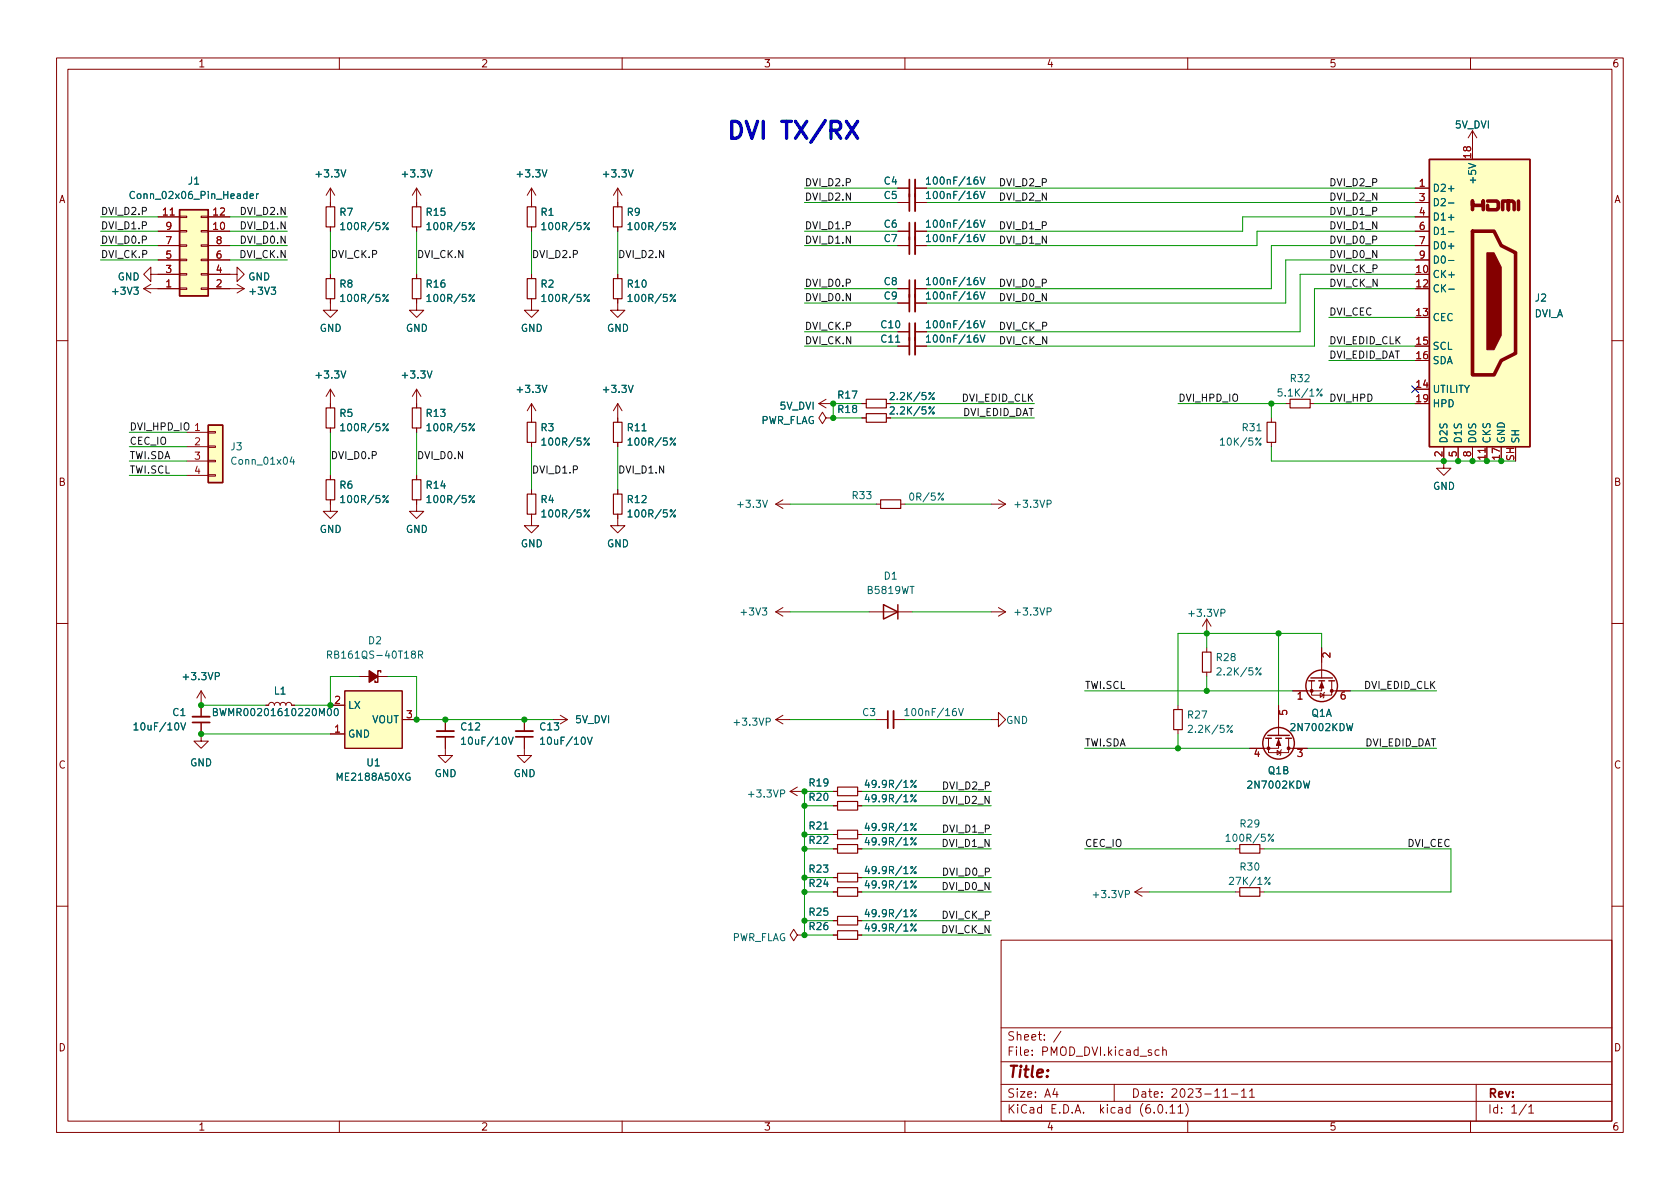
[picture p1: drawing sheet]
<svg xmlns="http://www.w3.org/2000/svg" width="297mm" height="210mm" viewBox="0 0 297 210" stroke-linecap="round" stroke-linejoin="round" font-family="sans-serif">
<g fill="none" stroke="#840000" stroke-width=".18">
<path d="M10 10.2h277v190.1h-277zM12 12.2h273v186.1h-273zM60 10.2v2M110 10.2v2M160 10.2v2M210 10.2v2M260 10.2v2M27.9 38.3h3.8M31.7 38.2h1.3v.3h-1.3zM35.6 38.2h1.2v.3h-1.2zM36.8 38.3h3.8M58.4 33.3v3.3"/>
<path d="M58.4 33.3l-.7 1.2M58.4 33.3l.8 1.2M73.7 33.3v3.3M73.7 33.3l-.8 1.2M73.7 33.3l.7 1.2M94 33.3v3.3M94 33.3l-.8 1.2M94 33.3l.7 1.2M109.2 33.3v3.3M109.2 33.3l-.7 1.2M109.2 33.3l.8 1.2M158.7 35.8h2.1"/>
<path d="M158.7 33.3h2.1M161.8 35.8h2M161.8 33.3h2M250.2 35.8h2.5M250.2 33.3h2.5M250.2 38.3h2.5M260.3 23.1l-.7 1.3M260.3 23.1v5.1M260.3 23.1l.8 1.3M25.4 51h6.3M25.4 51l1.3 .8M26.7 48.5v1.3l-1.3-1.3 1.3-1.3v1.3h5"/>
<path d="M26.7 50.3l-1.3 .7M27.9 40.9h3.8M27.9 43.4h3.8M27.9 46h3.8M31.7 40.8h1.3v.2h-1.3zM31.7 43.3h1.3v.3h-1.3zM31.7 45.8h1.3v.3h-1.3zM31.7 48.4h1.3v.2h-1.3zM31.7 50.9h1.3v.3h-1.3zM35.6 40.8h1.2v.2h-1.2zM35.6 43.3h1.2v.3h-1.2zM35.6 45.8h1.2v.3h-1.2z"/>
<path d="M35.6 48.4h1.2v.2h-1.2zM35.6 50.9h1.2v.3h-1.2zM36.8 48.5h5.1v1.3l1.3-1.3-1.3-1.3v1.3M36.8 40.9h3.8M36.8 43.4h3.8M36.8 51h6.4M36.8 46h3.8M41.9 50.3l1.3 .7M43.2 51l-1.3 .8M58.4 52.8v2.1h1.3l-1.3 1.2-1.3-1.2h1.3M58.4 40.1v.8M58.4 48.5v.8"/>
<path d="M73.7 52.8v2.1h1.2l-1.2 1.2-1.3-1.2h1.3M73.7 40.1v.8M73.7 48.5v.8M94 52.8v2.1h1.2l-1.2 1.2-1.3-1.2h1.3M94 40.1v.8M94 48.5v.8M109.2 52.8v2.1h1.3l-1.3 1.2-1.3-1.2h1.3M109.2 40.1v.8M109.2 48.5v.8M158.7 40.9h2.1M158.7 43.4h2.1M158.7 53.6h2.1"/>
<path d="M158.7 51h2.1M158.7 58.7h2.1M161.8 40.9h2M161.8 43.4h2M161.8 53.6h2M161.8 51h2M161.8 58.7h2M250.2 40.9h2.5M250.2 43.4h2.5M250.2 51h2.5M250.2 48.5h2.5M250.2 56.1h2.5"/>
<path d="M250.2 46h2.5M10 60.2h2M33 76.4h3.8M33 79h3.8M36.8 78.9h1.3v.2h-1.3zM36.8 76.3h1.3v.3h-1.3zM58.4 68.8l-.7 1.3M58.4 68.8v3.3M58.4 75.7v.7M58.4 68.8l.8 1.3M73.7 68.8l-.8 1.3M73.7 68.8v3.3"/>
<path d="M73.7 75.7v.7M73.7 68.8l.7 1.3M94 71.4l-.8 1.2M94 71.4v3.3M94 78.2v.8M94 71.4l.7 1.2M109.2 71.4v3.3M109.2 78.2v.8M109.2 71.4l-.7 1.2M109.2 71.4l.8 1.2M144.8 71.4h2.5M144.8 71.4l1.2 .7"/>
<path d="M146 73.9l-.6-1-.6 1 .6 1 .6-1h1.3M146 70.6l-1.2 .8M147.3 73.9h.1M152.4 71.4h.8M152.4 73.9h.8M158.7 61.2h2.1M161.8 61.2h2M224.8 73.9v.8M224.8 78.2v.8M227.3 71.4h.8M231.6 71.4h.8M250.2 71.4h2.5"/>
<path d="M250.2 61.2h2.5M250.2 68.8h2.5M250.2 63.7h2.5M255.3 79v3.8h1.2l-1.2 1.3-1.3-1.3h1.3M257.8 79v2.5M260.3 79v2.5M262.9 79v2.5M265.4 79v2.5M285 60.2h2M33 81.5h3.8M33 84.1h3.8M36.8 83.9h1.3v.3h-1.3z"/>
<path d="M36.8 81.4h1.3v.3h-1.3zM58.4 88.4v2h1.3l-1.3 1.3-1.3-1.3h1.3M58.4 84.1v.7M73.7 88.4v2h1.2l-1.2 1.3-1.3-1.3h1.3M73.7 84.1v.7M94 90.9v2.1h1.2l-1.2 1.2-1.3-1.2h1.3M94 86.6v.8M109.2 90.9v2.1h1.3l-1.3 1.2-1.3-1.2h1.3M109.2 86.6v.8M137.2 89.1l1.2 .8M137.2 89.1h2.5M138.4 88.4l-1.2 .7"/>
<path d="M154.9 89.1h.8M159.3 89.1h.7M175.3 89.1h2.5M176.5 88.4l1.3 .7M177.8 89.1l-1.3 .8M10 110.2h2M63.5 119.6h5.1M137.2 108.2h2.5M137.2 108.2l1.2 .8M138.4 107.4l-1.2 .8M153.7 108.2h7.6M175.3 108.2h2.5"/>
<path d="M176.5 107.4l1.3 .8M177.8 108.2l-1.3 .8M213.4 109.5l-.8 1.2M213.4 109.5v2.5M213.4 114.5v.8M213.4 118.9v.7M213.4 109.5l.7 1.2M233.7 114.5v5.4M285 110.2h2M35.6 127.8v3.3h1.2l-1.2 1.2-1.3-1.2h1.3M35.6 122.2v4.5M35.6 122.2l-.8 1.2"/>
<path d="M35.6 122.2l.7 1.2M47 124.7h.5l.1-.4 .4-.1 .4 .1 .1 .4 .1-.3 .3-.2 .4 .1 .2 .4 .2-.4 .5-.1 .2 .2 .1 .3 .2-.4 .4-.1 .3 .1 .2 .4h.5M58.4 129.8h2.6M58.4 124.7h2.6M61 122.2h10.1v10.1h-10.1zM71.1 127.2h2.6M78.7 130.3v3.3h1.3l-1.3 1.3-1.2-1.3h1.2M78.7 127.2v2.1M92.7 130.3v3.3h1.3l-1.3 1.3-1.3-1.3h1.3M92.7 127.2v2.1M97.8 127.2h2.5M99.1 126.5l1.2 .7"/>
<path d="M100.3 127.2l-1.2 .8M137.2 127.2h2.5M137.2 127.2l1.2 .8M138.4 126.5l-1.2 .7M139.7 139.9h2.5M139.7 139.9l1.3 .8M141 139.2l-1.3 .7M147.3 139.9h.8M151.6 139.9h.8M154.9 127.2h2.1M158 127.2h2M175.3 127.2h1.2v-1.2l1.3 1.2-1.3 1.3v-1.3"/>
<path d="M208.3 124.7v.8M208.3 129v.8M224.3 130.6v2.5h3.5v-2.5M225.8 132.7l.6 .4-.6 .4zM226.1 130.6v1.7h-5.1M226.1 124.7v5.3M226.6 132.6l-.2 .1v.8l-.1 .1M227.8 132.3h3.3M231.9 120.4v2.5h3.6v-2.5M233.4 122.5l.7 .4-.7 .4zM233.7 120.4v1.8h-5.1M234.2 122.4l-.1 .1v.8l-.2 .1"/>
<path d="M235.5 122.2h3.3M147.3 155.2h.8M147.3 157.7h.8M147.3 147.6h.8M147.3 142.5h.8M147.3 150.1h.8M151.6 155.2h.8M151.6 157.7h.8M151.6 147.6h.8M151.6 142.5h.8M151.6 150.1h.8M200.7 157.7h2.5"/>
<path d="M200.7 157.7l1.2 .8M201.9 157l-1.2 .7M218.4 157.7h.8M218.4 150.1h.8M222.8 157.7h.7M222.8 150.1h.7M10 160.2h2M141 165.3l-.7-1-.6 1 .6 1.1 .7-1.1h1.2M142.2 165.3h.1M147.3 165.3h.8M147.3 162.8h.8M151.6 165.3h.8"/>
<path d="M151.6 162.8h.8M177 166.3h108v32h-108zM285 160.2h2M60 198.3v2M110 198.3v2M160 198.3v2M177 194.8h108M177 191.8h108M177 187.8h108M177 181.8h108M182.5 186.5v.1M182.5 185.7v.1"/>
<path d="M184.6 183.8v.1M184.6 183v.1M187.6 182.4l-1.3 1.9M197 191.8v3M205.6 185.8l.2-.2 .3 .1 .1 .9M209.6 195.1a1.72 1.72 0 0 1 0 2.3M210 198.3v2M217.7 193.5h1.2M219.5 193l.4-.5v1.5M219.5 194h.9M220.9 193l.5-.5v1.5M220.9 194h.9"/>
<path d="M260 198.3v2M261 191.8v6.5M270.3 195.8l.4-.5v1.5M270.3 196.8h.9"/>
</g>
<g fill="none" stroke="#006464" stroke-width=".18">
<path d="M43.7 34.3h-.4l-.2 .2 .1 .6h.5M43.7 33.8v1.3M44.2 34.7l.6-.1v-.3h-.4l-.2 .1 .1 .7h.5M45.4 34.3v.8M45.7 34.3l-.3 .2M60.3 30l.4 1.3 .4-1.3M68.6 39.4l-.9 1.2M75.5 30l.5 1.3 .4-1.3M83.9 39.4l-1 1.2M95.9 30l.4 1.3 .4-1.3M104.2 39.4l-1 1.2M111.1 30l.4 1.3 .4-1.3"/>
<path d="M119.4 39.4l-.9 1.2M172.8 38.9l-.4 .1a.86 .86 0 0 0 0 1.2l.5-.1v-.5l-.2-.2h-.3l-.2 .2M172.8 33.8l-.4 .1a.86 .86 0 0 0 0 1.2l.5-.1v-.4l-.2-.3h-.3l-.2 .3M172.8 31.3l-.4 .1a.86 .86 0 0 0 0 1.2l.5-.1v-.5l-.2-.2h-.3l-.2 .2M173.3 38.9l.4 1.3 .4-1.3M173.3 33.8l.4 1.3 .4-1.3M173.3 31.3l.4 1.3 .4-1.3M256.1 35.9h1M259.7 28.9l1.2 .4-1.2 .4M23.7 50.8h.7l-.4 .5 .4 .1v.5l-.2 .2-.5-.2M47.9 50.8h.8l-.4 .5 .4 .1v.5l-.2 .2-.6-.2M68.6 52.1l-.9 1.2"/>
<path d="M83.9 52.1l-1 1.2M104.2 52.1l-1 1.2M119.4 52.1l-.9 1.2M172.8 41.5h-.4a.86 .86 0 0 0 0 1.2l.5-.1v-.4l-.2-.3h-.3l-.2 .3M172.8 51.6l-.4 .1a.86 .86 0 0 0 0 1.2l.5-.1v-.5l-.2-.2h-.3l-.2 .2M172.8 49.1h-.4a.86 .86 0 0 0 0 1.3l.5-.2v-.4l-.2-.2h-.3l-.2 .2M172.8 56.7l-.4 .1a.86 .86 0 0 0 0 1.2l.5-.1v-.5l-.2-.2h-.3l-.2 .2M172.8 59.2l-.4 .1a.86 .86 0 0 0 0 1.2l.5-.1v-.4l-.2-.3h-.3l-.2 .3M173.3 41.5l.4 1.2 .4-1.2M173.3 51.6l.4 1.3 .4-1.3M173.3 49.1l.4 1.3 .4-1.3M173.3 56.7l.4 1.3 .4-1.3"/>
<path d="M173.3 59.2l.4 1.3 .4-1.3M256.1 41h1M256.1 46.1h1M256.2 51.1h.9M60.3 65.6l.4 1.3 .4-1.3M68.6 74.9l-.9 1.3M75.5 65.6l.5 1.3 .4-1.3M83.9 74.9l-1 1.3M95.9 68.1l.4 1.3 .4-1.3M104.2 77.5l-1 1.2M111.1 68.1l.4 1.3 .4-1.3M113.5 76.2h.7"/>
<path d="M119.4 77.5l-.9 1.2M158.4 60.5h.7M165.2 71.9l-1 1.3M165.2 69.4l-1 1.3M222.2 76.2h.8M223 77.5l-1 1.2M233.8 68.8l-1 1.2M51.6 80.8l-.3 .9h.8M51.9 81.3v.8M68.6 87.6l-.9 1.3M83.9 87.6l-1 1.3M104.2 90.2l-1 1.2"/>
<path d="M119.4 90.2l-.9 1.2M134.8 88.5l.5 1.2 .4-1.2M166.8 87.2l-.9 1.3M185.1 89.1h.6l.2-.2-.1-.3-.7-.1v1.2M38.1 119.6l.6-.1 .1-.1-.1-.3-.6-.2v1.3M73 115.7l-.3-.3 .1-.2 .2-.1 .3 .1 .2 .2-.1 .1-.5 .2-.2 .2 .1 .4 .2 .1h.2l.3-.2-.1-.4-.2-.1M74 115.8l.6-.1 .1-.2v-.3l-.7-.1v1.3M74.3 115.8l.4 .6M134.8 107.5h.8l-.5 .5 .4 .1v.6l-.2 .1-.5-.1M160.9 103.7h.7M185.1 108.2l.6-.1 .2-.2-.1-.3-.7-.1v1.3M215.9 108.4l.6-.1 .1-.1-.1-.3-.6-.2v1.3"/>
<path d="M223 118.1l-1 1.3M32 127.8l.4 1.3 .4-1.3M58.1 125.3h.1a.68 .68 0 0 1 .4 .6 .68 .68 0 0 1-.4 .7 .84 .84 0 0 1-.1-1.3zM59.2 125.4l.2-.1a.68 .68 0 0 1 .4 .6 .68 .68 0 0 1-.4 .7l-.2-.2-.1-.3zM72.5 136.8a.59 .59 0 0 0-.8 .5 .59 .59 0 0 0 .8 .6v-.5h-.2M89.9 130.4l.4 1.2 .4-1.2M103.9 130.4l.4 1.2 .4-1.2M135.5 127.7l.6-.1 .1-.2-.1-.3-.6-.1v1.3M162 138l-1 1.3M169 125.3h-.4a.86 .86 0 0 0 0 1.3l.5-.2v-.4l-.2-.2h-.3l-.2 .2M169.5 125.3l.4 1.3 .4-1.3M217.9 128.3l-1 1.2"/>
<path d="M230.5 138.1l.3 1.3 .2-.9 .3 .9 .3-1.3M238.1 127.9l.3 1.3 .2-.9 .3 .9 .3-1.3M138 140.4l.6-.1 .1-.2v-.3l-.7-.1v1.3M145.7 146.6h.7M162 153.2l-1 1.3M162 145.6l-1 1.3M162 140.5l-1 1.3M162 148.1l-1 1.3M162 155.8l-1 1.2M199 158.1h.6l.1-.2-.1-.3-.6-.1v1.2M224.6 155.1l-1 1.3M225.2 147.5l-1 1.3"/>
<path d="M162 163.4l-1 1.3M162 160.8l-1 1.3"/>
<circle cx="67.9" cy="39.5" r=".18"/>
<circle cx="83.1" cy="39.5" r=".18"/>
<circle cx="103.4" cy="39.5" r=".18"/>
<circle cx="118.7" cy="39.5" r=".18"/>
<circle cx="67.9" cy="52.2" r=".18"/>
<circle cx="68.5" cy="53.1" r=".18"/>
<circle cx="68.5" cy="40.4" r=".18"/>
<circle cx="83.1" cy="52.2" r=".18"/>
<circle cx="83.7" cy="53.1" r=".18"/>
<circle cx="83.7" cy="40.4" r=".18"/>
<circle cx="103.4" cy="52.2" r=".18"/>
<circle cx="104" cy="53.1" r=".18"/>
<circle cx="104" cy="40.4" r=".18"/>
<circle cx="118.7" cy="52.2" r=".18"/>
<circle cx="119.3" cy="53.1" r=".18"/>
<circle cx="119.3" cy="40.4" r=".18"/>
<circle cx="67.9" cy="75.1" r=".18"/>
<circle cx="68.5" cy="76" r=".18"/>
<circle cx="83.1" cy="75.1" r=".18"/>
<circle cx="83.7" cy="76" r=".18"/>
<circle cx="103.4" cy="77.6" r=".18"/>
<circle cx="104" cy="78.5" r=".18"/>
<circle cx="118.7" cy="77.6" r=".18"/>
<circle cx="119.3" cy="78.5" r=".18"/>
<circle cx="164.4" cy="69.6" r=".18"/>
<circle cx="164.4" cy="72.1" r=".18"/>
<circle cx="165" cy="73" r=".18"/>
<circle cx="165" cy="70.5" r=".18"/>
<circle cx="222.2" cy="77.6" r=".18"/>
<circle cx="222.8" cy="78.5" r=".18"/>
<circle cx="233" cy="69" r=".18"/>
<circle cx="233.6" cy="69.9" r=".18"/>
<circle cx="67.9" cy="87.8" r=".18"/>
<circle cx="68.5" cy="88.7" r=".18"/>
<circle cx="83.1" cy="87.8" r=".18"/>
<circle cx="83.7" cy="88.7" r=".18"/>
<circle cx="103.4" cy="90.3" r=".18"/>
<circle cx="104" cy="91.2" r=".18"/>
<circle cx="118.7" cy="90.3" r=".18"/>
<circle cx="119.3" cy="91.2" r=".18"/>
<circle cx="166.6" cy="88.3" r=".18"/>
<circle cx="222.2" cy="118.3" r=".18"/>
<circle cx="222.8" cy="119.2" r=".18"/>
<circle cx="161.2" cy="138.2" r=".18"/>
<circle cx="161.8" cy="139.1" r=".18"/>
<circle cx="217.1" cy="128.4" r=".18"/>
<circle cx="217.7" cy="129.3" r=".18"/>
<circle cx="161.2" cy="140.7" r=".18"/>
<circle cx="161.2" cy="148.3" r=".18"/>
<circle cx="161.2" cy="145.8" r=".18"/>
<circle cx="161.2" cy="153.4" r=".18"/>
<circle cx="161.2" cy="155.9" r=".18"/>
<circle cx="161.8" cy="146.7" r=".18"/>
<circle cx="161.8" cy="149.2" r=".18"/>
<circle cx="161.8" cy="156.9" r=".18"/>
<circle cx="161.8" cy="154.3" r=".18"/>
<circle cx="161.8" cy="141.6" r=".18"/>
<circle cx="223.8" cy="155.3" r=".18"/>
<circle cx="224.4" cy="156.2" r=".18"/>
<circle cx="224.4" cy="147.7" r=".18"/>
<circle cx="225" cy="148.6" r=".18"/>
<circle cx="161.2" cy="163.6" r=".18"/>
<circle cx="161.2" cy="161" r=".18"/>
<circle cx="161.8" cy="164.5" r=".18"/>
<circle cx="161.8" cy="161.9" r=".18"/>
</g>
<g fill="none" stroke="#840000" stroke-width=".2">
<path d="M57.7 36.6h1.5v3.5h-1.5zM72.9 36.6h1.5v3.5h-1.5zM93.2 36.6h1.5v3.5h-1.5zM108.5 36.6h1.5v3.5h-1.5zM57.7 49.3h1.5v3.5h-1.5zM72.9 49.3h1.5v3.5h-1.5zM93.2 49.3h1.5v3.5h-1.5zM108.5 49.3h1.5v3.5h-1.5zM57.7 72.1h1.5v3.6h-1.5zM72.9 72.1h1.5v3.6h-1.5zM93.2 74.7h1.5v3.5h-1.5zM108.5 74.7h1.5v3.5h-1.5z"/>
<path d="M153.2 73.1h3.5v1.6h-3.5zM153.2 70.6h3.5v1.5h-3.5zM224 74.7h1.6v3.5h-1.6zM228.1 70.6h3.5v1.5h-3.5zM57.7 84.8h1.5v3.6h-1.5zM72.9 84.8h1.5v3.6h-1.5zM93.2 87.4h1.5v3.5h-1.5zM108.5 87.4h1.5v3.5h-1.5zM155.7 88.4h3.6v1.5h-3.6zM212.6 115.3h1.5v3.6h-1.5zM148.1 139.2h3.5v1.5h-3.5zM207.5 125.5h1.5v3.5h-1.5z"/>
<path d="M148.1 154.4h3.5v1.6h-3.5zM148.1 146.8h3.5v1.5h-3.5zM148.1 141.7h3.5v1.6h-3.5zM148.1 149.3h3.5v1.6h-3.5zM148.1 157h3.5v1.5h-3.5zM219.2 157h3.6v1.5h-3.6zM219.2 149.3h3.6v1.6h-3.6zM148.1 164.6h3.5v1.5h-3.5zM148.1 162h3.5v1.6h-3.5z"/>
</g>
<g fill="none" stroke="#840000" stroke-width=".25">
<path d="M31.7 37.1h5.1v15.2h-5.1zM252.7 28.2h17.8v50.8h-17.8zM36.8 75.2h2.6v10.1h-2.6zM67.3 118.9v-.3h-.5v2h-.5v-.2M156.2 106.9l2.5 1.3-2.5 1.3zM158.7 106.9v2.6M231.8 119.9h3.8M223.8 130.6h1M224.2 130h3.8M225.6 130.6h1M227.3 130.6h1M231.4 120.4h1"/>
<path d="M233.2 120.4h1M234.9 120.4h1.1"/>
<circle cx="226.1" cy="131.4" r="2.79"/>
<circle cx="233.7" cy="121.3" r="2.79"/>
</g>
<path d="M161.8 31.7v5.6M161.8 39.4v5.6M161.8 49.5v5.6M161.8 57.1v5.6M34 126.7h3.1M77.2 129.3h3.1M91.2 129.3h3M158 125.7v3.1" fill="none" stroke="#840000" stroke-width=".33"/>
<path d="M160.8 31.7v5.6M160.8 39.4v5.6M160.8 49.5v5.6M160.8 57.1v5.6M34 127.8h3.1M77.2 130.3h3.1M91.2 130.3h3M157 125.7v3.1" fill="none" stroke="#840000" stroke-width=".3"/>
<g fill="#ffffc2" stroke="#ffffc2" stroke-width=".18">
<path d="M252.7 28.2h17.8v50.8h-17.8z"/>
<path d="M61 122.2h10.1v10.1h-10.1z"/>
<path d="M36.8 75.2h2.6v10.1h-2.6z"/>
<path d="M31.7 37.1h5.1v15.2h-5.1z"/>
</g>
<path d="M260.3 37.1v-1.5v.7h2v-.7v1.5M263 35.6h1.7l.2 .2v1l-.2 .3h-1.7v-.8M265.7 37.1v-1.5h1v1.5v-1.5h.8l.2 .2v1.3M268.5 35.6v1.5M260.3 40.9h3.9l1.2 2.5 2.6 1.3v17.8l-2.6 1.2-1.2 2.6h-3.9z" fill="none" stroke="#840000" stroke-width=".63"/>
<g fill="#840000" stroke="#840000" stroke-width=".18">
<path d="M262.9 44.7h1.3l1.2 2.5v12.1l-1.2 2.5h-1.3z"/>
<path d="M226.1 130.8l.3 1h-.7z"/>
<path d="M233.7 120.6l.4 1.1h-.8z"/>
<circle cx="224.3" cy="132.3" r=".25"/>
<circle cx="227.8" cy="132.3" r=".25"/>
<circle cx="231.9" cy="122.2" r=".25"/>
<circle cx="235.5" cy="122.2" r=".25"/>
</g>
<path d="M30.1 38h.7M262.6 79.3v.7M235.1 115.5v.7l-.9-.7-.3 .2 .1 .5M222.2 132.5l-.3 .9h.8M226.3 125.7v.6h.6l-.2-.1 .1-.5 .2-.1 .4 .1 .1 .2-.1 .4M229.4 132.5h.8l-.4 .5 .4 .1v.6l-.2 .1-.6-.1M229.5 122.7l.4-.3v1.2M237.7 122.4h-.3a.85 .85 0 0 0 0 1.2l.4-.1 .1-.4-.3-.3-.4 .1-.1 .2" fill="none" stroke="#a90000" stroke-width=".18"/>
<path d="M65.3 118.6l1.5 1-1.5 1z" fill="#840000" stroke="#840000" stroke-width=".25"/>
<g fill="none" stroke="#009600" stroke-width=".18">
<path d="M17.8 38.3h10.1M40.6 38.3h10.2M142.2 33.3h16.5M142.2 35.8h16.5M163.8 33.3h86.4M163.8 35.8h86.4M250.2 38.3h-30.5v2.6h-55.9M17.8 40.9h10.1M17.8 46h10.1M17.8 43.4h10.1M40.6 40.9h10.2M40.6 46h10.2"/>
<path d="M40.6 43.4h10.2M58.4 40.9v7.6M73.7 40.9v7.6M94 40.9v7.6M109.2 40.9v7.6M142.2 40.9h16.5M142.2 51h16.5M142.2 53.6h16.5M142.2 43.4h16.5M142.2 58.7h16.5M234.9 56.1h15.3M250.2 43.4h-25.4v7.6h-61"/>
<path d="M250.2 40.9h-28v2.5h-58.4M250.2 48.5h-20.3v10.2h-66.1M250.2 46h-22.9v7.6h-63.5M250.2 51h-17.8v10.2h-68.6M22.9 79h10.1M22.9 76.4h10.1M58.4 76.4v7.7M73.7 76.4v7.7M94 79v7.6M109.2 79v7.6M142.2 61.2h16.5M152.4 71.4h-5.1v2.5h5.1"/>
<path d="M157.5 71.4h25.4M157.5 73.9h25.4M208.3 71.4h19M224.8 71.4v2.5M224.8 79v2.5h43.2M232.4 71.4h17.8M234.9 63.7h15.3M234.9 61.2h15.3M22.9 81.5h10.1M22.9 84.1h10.1M139.7 89.1h15.2M160 89.1h15.3"/>
<path d="M63.5 119.6h-5.1v5.1h-6.3M68.6 119.6h5.1v7.6h24.1M139.7 108.2h14M161.3 108.2h14M213.4 112v2.5M213.4 119.6v2.6M226.1 112v12.7M233.7 114.5v-2.5h-25.4v12.7M35.6 124.7h11.4M35.6 129.8h22.8M139.7 127.2h15.2M147.3 139.9h-5.1v25.4h5.1"/>
<path d="M152.4 139.9h22.9M160 127.2h15.3M191.8 122.2h36.8M191.8 132.3h29.2M208.3 129.8v2.5M231.1 132.3h22.9M238.8 122.2h15.2M142.2 142.5h5.1M142.2 147.6h5.1M142.2 150.1h5.1M142.2 155.2h5.1M142.2 157.7h5.1"/>
<path d="M152.4 142.5h22.9M152.4 147.6h22.9M152.4 150.1h22.9M152.4 155.2h22.9M152.4 157.7h22.9M191.8 150.1h26.6M203.2 157.7h15.2M223.5 150.1h33v7.6h-33M142.2 162.8h5.1M152.4 162.8h22.9M152.4 165.3h22.9"/>
</g>
<path d="M249.6 68.2l1.2 1.2M250.8 68.2l-1.2 1.2" fill="none" stroke="#000084" stroke-width=".18"/>
<g fill="#009600" stroke="#009600" stroke-width=".18">
<circle cx="265.4" cy="81.5" r=".46"/>
<circle cx="262.9" cy="81.5" r=".46"/>
<circle cx="224.8" cy="71.4" r=".46"/>
<circle cx="255.3" cy="81.5" r=".46"/>
<circle cx="260.3" cy="81.5" r=".46"/>
<circle cx="257.8" cy="81.5" r=".46"/>
<circle cx="213.4" cy="112" r=".46"/>
<circle cx="226.1" cy="112" r=".46"/>
<circle cx="147.3" cy="71.4" r=".46"/>
<circle cx="147.3" cy="73.9" r=".46"/>
<circle cx="213.4" cy="122.2" r=".46"/>
<circle cx="208.3" cy="132.3" r=".46"/>
<circle cx="78.7" cy="127.2" r=".46"/>
<circle cx="142.2" cy="139.9" r=".46"/>
<circle cx="142.2" cy="142.5" r=".46"/>
<circle cx="142.2" cy="147.6" r=".46"/>
<circle cx="58.4" cy="124.7" r=".46"/>
<circle cx="73.7" cy="127.2" r=".46"/>
<circle cx="142.2" cy="162.8" r=".46"/>
<circle cx="142.2" cy="165.3" r=".46"/>
<circle cx="142.2" cy="157.7" r=".46"/>
<circle cx="142.2" cy="150.1" r=".46"/>
<circle cx="142.2" cy="155.2" r=".46"/>
<circle cx="92.7" cy="127.2" r=".46"/>
<circle cx="35.6" cy="129.8" r=".46"/>
<circle cx="35.6" cy="124.7" r=".46"/>
</g>
<text font-size="4.2" fill="#0000c2" x="128.3" y="24.6">DVI TX/RX</text>
<text font-size="2.8" fill="#840000" x="178" y="191.2">Title:</text>
<g font-size="2.1" fill="#840000">
<text x="178" y="184.5">Sheet:</text>
<text x="178" y="187.2">File:</text>
<text x="184.4" y="187.2">PMOD_DVI.kicad_sch</text>
<text x="178" y="197.4">KiCad</text>
<text x="178" y="194.6">Size:</text>
<text x="184.7" y="194.6">A4</text>
<text x="185.7" y="197.4">E.D.A.</text>
<text x="194.6" y="197.4">kicad</text>
<text x="200" y="194.6">Date:</text>
<text x="201.8" y="197.4">(6.0.11)</text>
<text x="207" y="194.6">2023-11-11</text>
<text x="263" y="194.6">Rev:</text>
<text x="263" y="197.4">Id:</text>
<text x="267.1" y="197.4">1/1</text>
</g>
<g font-size="1.8" fill="#840000">
<text x="35" y="12.3">1</text>
<text x="85" y="12.3">2</text>
<text x="135" y="12.3">3</text>
<text x="185" y="12.3">4</text>
<text x="235" y="12.3">5</text>
<text x="285" y="12.3">6</text>
<text x="10.4" y="36.3">A</text>
<text x="285.4" y="36.3">A</text>
<text x="157.1" y="71.1">2.2K/5%</text>
<text x="157.1" y="73.7">2.2K/5%</text>
<text x="10.3" y="86.3">B</text>
<text x="285.3" y="86.3">B</text>
<text x="10.3" y="136.3">C</text>
<text x="285.3" y="136.3">C</text>
<text x="10.3" y="186.3">D</text>
<text x="285.3" y="186.3">D</text>
<text x="35" y="200.3">1</text>
<text x="85" y="200.3">2</text>
<text x="135" y="200.3">3</text>
<text x="185" y="200.3">4</text>
<text x="235" y="200.3">5</text>
<text x="285" y="200.3">6</text>
</g>
<g font-size="1.8" fill="#006464">
<text x="257.2" y="23.1">5V_DVI</text>
<text x="22.7" y="35.6">Conn_02x06_Pin_Header</text>
<text x="33.1" y="33">J1</text>
<text x="55.5" y="31.8">+3.3V</text>
<text x="70.7" y="31.8">+3.3V</text>
<text x="91.1" y="31.8">+3.3V</text>
<text x="106.3" y="31.8">+3.3V</text>
<text x="156.2" y="35.6">C5</text>
<text x="156.2" y="33">C4</text>
<text x="163.5" y="35.6">100nF/16V</text>
<text x="163.5" y="33">100nF/16V</text>
<text x="253.2" y="34.3">D2+</text>
<text x="261.4" y="32.7" transform="rotate(-90 261.4 32.7)">+5V</text>
<text x="59.9" y="38.5">R7</text>
<text x="59.9" y="41.1">100R/5%</text>
<text x="75.2" y="38.5">R15</text>
<text x="75.2" y="41.1">100R/5%</text>
<text x="95.5" y="38.5">R1</text>
<text x="95.5" y="41.1">100R/5%</text>
<text x="110.7" y="38.5">R9</text>
<text x="110.7" y="41.1">100R/5%</text>
<text x="156.2" y="40.6">C6</text>
<text x="163.5" y="40.6">100nF/16V</text>
<text x="253.2" y="36.8">D2-</text>
<text x="253.2" y="39.4">D1+</text>
<text x="253.2" y="41.9">D1-</text>
<text x="156.2" y="43.2">C7</text>
<text x="163.5" y="43.2">100nF/16V</text>
<text x="253.2" y="44.5">D0+</text>
<text x="253.2" y="47">D0-</text>
<text x="19.5" y="52.5">+3V3</text>
<text x="20.7" y="50">GND</text>
<text x="43.8" y="52.5">+3V3</text>
<text x="43.8" y="50">GND</text>
<text x="59.9" y="51.2">R8</text>
<text x="59.9" y="53.8">100R/5%</text>
<text x="75.2" y="51.2">R16</text>
<text x="75.2" y="53.8">100R/5%</text>
<text x="95.5" y="51.2">R2</text>
<text x="95.5" y="53.8">100R/5%</text>
<text x="110.7" y="51.2">R10</text>
<text x="110.7" y="53.8">100R/5%</text>
<text x="156.2" y="53.3">C9</text>
<text x="156.2" y="50.8">C8</text>
<text x="163.5" y="53.3">100nF/16V</text>
<text x="163.5" y="50.8">100nF/16V</text>
<text x="253.2" y="49.5">CK+</text>
<text x="253.2" y="52.1">CK-</text>
<text x="271.3" y="53.7">J2</text>
<text x="56.5" y="59.1">GND</text>
<text x="71.7" y="59.1">GND</text>
<text x="92" y="59.1">GND</text>
<text x="107.3" y="59.1">GND</text>
<text x="155.6" y="58.4">C10</text>
<text x="163.5" y="58.4">100nF/16V</text>
<text x="253.2" y="57.2">CEC</text>
<text x="271.3" y="56.5">DVI_A</text>
<text x="155.6" y="61">C11</text>
<text x="163.5" y="61">100nF/16V</text>
<text x="253.2" y="62.2">SCL</text>
<text x="253.2" y="64.8">SDA</text>
<text x="55.5" y="67.3">+3.3V</text>
<text x="70.7" y="67.3">+3.3V</text>
<text x="91.1" y="69.9">+3.3V</text>
<text x="106.3" y="69.9">+3.3V</text>
<text x="147.9" y="70.9">R17</text>
<text x="225.7" y="70.5">5.1K/1%</text>
<text x="227.9" y="68">R32</text>
<text x="253.2" y="69.9">UTILITY</text>
<text x="59.9" y="74.1">R5</text>
<text x="59.9" y="76.6">100R/5%</text>
<text x="75.2" y="74.1">R13</text>
<text x="75.2" y="76.6">100R/5%</text>
<text x="95.5" y="76.6">R3</text>
<text x="110.7" y="76.6">R11</text>
<text x="134.6" y="75.4">PWR_FLAG</text>
<text x="137.8" y="72.8">5V_DVI</text>
<text x="147.9" y="73.4">R18</text>
<text x="219.4" y="76.6">R31</text>
<text x="253.2" y="72.4">HPD</text>
<text x="40.6" y="80">J3</text>
<text x="40.6" y="82.6">Conn_01x04</text>
<text x="95.5" y="79.2">100R/5%</text>
<text x="110.7" y="79.2">100R/5%</text>
<text x="215.5" y="79.2">10K/5%</text>
<text x="256.3" y="78.5" transform="rotate(-90 256.3 78.5)">D2S</text>
<text x="258.8" y="78.5" transform="rotate(-90 258.8 78.5)">D1S</text>
<text x="261.4" y="78.5" transform="rotate(-90 261.4 78.5)">D0S</text>
<text x="263.9" y="78.5" transform="rotate(-90 263.9 78.5)">CKS</text>
<text x="266.5" y="78.5" transform="rotate(-90 266.5 78.5)">GND</text>
<text x="269" y="78.5" transform="rotate(-90 269 78.5)">SH</text>
<text x="59.9" y="86.8">R6</text>
<text x="59.9" y="89.3">100R/5%</text>
<text x="75.2" y="86.8">R14</text>
<text x="75.2" y="89.3">100R/5%</text>
<text x="95.5" y="89.3">R4</text>
<text x="110.7" y="89.3">R12</text>
<text x="150.5" y="88.6">R33</text>
<text x="160.5" y="88.9">0R/5%</text>
<text x="253.3" y="87">GND</text>
<text x="56.5" y="94.6">GND</text>
<text x="71.7" y="94.6">GND</text>
<text x="95.5" y="91.9">100R/5%</text>
<text x="110.7" y="91.9">100R/5%</text>
<text x="130" y="90.2">+3.3V</text>
<text x="179.1" y="90.2">+3.3VP</text>
<text x="92" y="97.2">GND</text>
<text x="107.3" y="97.2">GND</text>
<text x="153.1" y="105.4">B5819WT</text>
<text x="156.2" y="102.9">D1</text>
<text x="130.7" y="109.2">+3V3</text>
<text x="179.1" y="109.2">+3.3VP</text>
<text x="209.8" y="109.5">+3.3VP</text>
<text x="57.5" y="116.8">RB161QS-40T18R</text>
<text x="65" y="114.3">D2</text>
<text x="214.9" y="117.3">R28</text>
<text x="214.9" y="119.8">2.2K/5%</text>
<text x="32" y="120.7">+3.3VP</text>
<text x="48.3" y="123.2">L1</text>
<text x="61.5" y="125.7">LX</text>
<text x="23.4" y="129.5">10uF/10V</text>
<text x="30.4" y="127">C1</text>
<text x="37.5" y="127">BWMR00201610220M00</text>
<text x="61.5" y="130.8">GND</text>
<text x="65.7" y="128.3">VOUT</text>
<text x="81.3" y="129.5">C12</text>
<text x="95.3" y="129.5">C13</text>
<text x="101.6" y="128.3">5V_DVI</text>
<text x="129.4" y="128.7">+3.3VP</text>
<text x="152.4" y="127">C3</text>
<text x="159.7" y="127">100nF/16V</text>
<text x="177.8" y="128.4">GND</text>
<text x="209.8" y="127.4">R27</text>
<text x="209.8" y="130">2.2K/5%</text>
<text x="227.9" y="129.7">2N7002KDW</text>
<text x="231.8" y="127.1">Q1A</text>
<text x="33.5" y="135.9">GND</text>
<text x="64.7" y="135.9">U1</text>
<text x="76.8" y="137.8">GND</text>
<text x="81.3" y="132.1">10uF/10V</text>
<text x="90.7" y="137.8">GND</text>
<text x="95.3" y="132.1">10uF/10V</text>
<text x="224.1" y="137.3">Q1B</text>
<text x="59.3" y="138.4">ME2188A50XG</text>
<text x="132" y="141.4">+3.3VP</text>
<text x="142.9" y="139.4">R19</text>
<text x="142.9" y="142">R20</text>
<text x="152.7" y="139.7">49.9R/1%</text>
<text x="152.7" y="142.2">49.9R/1%</text>
<text x="220.3" y="139.8">2N7002KDW</text>
<text x="142.9" y="147.1">R21</text>
<text x="142.9" y="149.6">R22</text>
<text x="152.7" y="147.3">49.9R/1%</text>
<text x="152.7" y="149.9">49.9R/1%</text>
<text x="216.5" y="149.2">100R/5%</text>
<text x="219.1" y="146.7">R29</text>
<text x="142.9" y="154.7">R23</text>
<text x="152.7" y="154.9">49.9R/1%</text>
<text x="219.1" y="154.3">R30</text>
<text x="142.9" y="157.2">R24</text>
<text x="152.7" y="157.5">49.9R/1%</text>
<text x="192.9" y="159.2">+3.3VP</text>
<text x="217.1" y="156.9">27K/1%</text>
<text x="129.5" y="166.8">PWR_FLAG</text>
<text x="142.9" y="164.8">R26</text>
<text x="142.9" y="162.3">R25</text>
<text x="152.7" y="165.1">49.9R/1%</text>
<text x="152.7" y="162.6">49.9R/1%</text>
</g>
<g font-size="1.8" fill="#a90000">
<text x="260.1" y="28.2" transform="rotate(-90 260.1 28.2)">18</text>
<text x="250.8" y="33">1</text>
<text x="250.8" y="35.6">3</text>
<text x="28.6" y="38.1">11</text>
<text x="29.2" y="40.6">9</text>
<text x="37.4" y="40.6">10</text>
<text x="37.4" y="38.1">12</text>
<text x="250.8" y="38.1">4</text>
<text x="250.8" y="40.6">6</text>
<text x="29.2" y="45.7">5</text>
<text x="29.2" y="43.2">7</text>
<text x="38.1" y="45.7">6</text>
<text x="38.1" y="43.2">8</text>
<text x="250.8" y="43.2">7</text>
<text x="250.8" y="45.7">9</text>
<text x="29.2" y="50.8">1</text>
<text x="29.2" y="48.3">3</text>
<text x="38.1" y="50.8">2</text>
<text x="38.1" y="48.3">4</text>
<text x="250.2" y="48.3">10</text>
<text x="250.2" y="50.8">12</text>
<text x="250.2" y="55.9">13</text>
<text x="250.2" y="61">15</text>
<text x="250.2" y="63.5">16</text>
<text x="250.2" y="68.6">14</text>
<text x="250.2" y="71.1">19</text>
<text x="34.2" y="78.7">2</text>
<text x="34.2" y="81.3">3</text>
<text x="34.2" y="83.8">4</text>
<text x="255" y="80.9" transform="rotate(-90 255 80.9)">2</text>
<text x="257.6" y="80.9" transform="rotate(-90 257.6 80.9)">5</text>
<text x="260.1" y="80.9" transform="rotate(-90 260.1 80.9)">8</text>
<text x="262.6" y="81.5" transform="rotate(-90 262.6 81.5)">11</text>
<text x="265.2" y="81.5" transform="rotate(-90 265.2 81.5)">17</text>
<text x="267.7" y="81.6" transform="rotate(-90 267.7 81.6)">SH</text>
<text x="59" y="124.5">2</text>
<text x="229.2" y="124.5">1</text>
<text x="59" y="129.5">1</text>
<text x="71.7" y="127">3</text>
<text x="221.6" y="134.6">4</text>
</g>
<g font-size="1.8" fill="#0f0f0f">
<text x="142.2" y="35.5">DVI_D2.N</text>
<text x="142.2" y="32.9">DVI_D2.P</text>
<text x="176.5" y="32.9">DVI_D2_P</text>
<text x="176.5" y="35.5">DVI_D2_N</text>
<text x="234.9" y="32.9">DVI_D2_P</text>
<text x="234.9" y="35.5">DVI_D2_N</text>
<text x="17.8" y="40.5">DVI_D1.P</text>
<text x="17.8" y="38">DVI_D2.P</text>
<text x="42.3" y="38">DVI_D2.N</text>
<text x="42.3" y="40.5">DVI_D1.N</text>
<text x="142.2" y="40.5">DVI_D1.P</text>
<text x="176.5" y="40.5">DVI_D1_P</text>
<text x="234.9" y="38">DVI_D1_P</text>
<text x="234.9" y="40.5">DVI_D1_N</text>
<text x="17.8" y="43.1">DVI_D0.P</text>
<text x="17.8" y="45.6">DVI_CK.P</text>
<text x="42.2" y="45.6">DVI_CK.N</text>
<text x="42.3" y="43.1">DVI_D0.N</text>
<text x="58.4" y="45.6">DVI_CK.P</text>
<text x="73.7" y="45.6">DVI_CK.N</text>
<text x="94" y="45.6">DVI_D2.P</text>
<text x="109.2" y="45.6">DVI_D2.N</text>
<text x="142.2" y="43.1">DVI_D1.N</text>
<text x="176.5" y="43.1">DVI_D1_N</text>
<text x="234.9" y="45.6">DVI_D0_N</text>
<text x="234.9" y="43.1">DVI_D0_P</text>
<text x="142.2" y="50.7">DVI_D0.P</text>
<text x="142.2" y="53.2">DVI_D0.N</text>
<text x="176.5" y="53.2">DVI_D0_N</text>
<text x="176.5" y="50.7">DVI_D0_P</text>
<text x="234.9" y="48.2">DVI_CK_P</text>
<text x="234.9" y="50.7">DVI_CK_N</text>
<text x="142.2" y="58.3">DVI_CK.P</text>
<text x="176.5" y="58.3">DVI_CK_P</text>
<text x="234.9" y="55.8">DVI_CEC</text>
<text x="142.2" y="60.9">DVI_CK.N</text>
<text x="176.5" y="60.9">DVI_CK_N</text>
<text x="234.9" y="60.9">DVI_EDID_CLK</text>
<text x="234.9" y="63.4">DVI_EDID_DAT</text>
<text x="170" y="71">DVI_EDID_CLK</text>
<text x="208.3" y="71">DVI_HPD_IO</text>
<text x="234.9" y="71">DVI_HPD</text>
<text x="22.9" y="76.1">DVI_HPD_IO 1</text>
<text x="170.2" y="73.6">DVI_EDID_DAT</text>
<text x="22.9" y="81.2">TWI.SDA</text>
<text x="22.9" y="78.6">CEC_IO</text>
<text x="22.9" y="83.7">TWI.SCL</text>
<text x="58.4" y="81.2">DVI_D0.P</text>
<text x="73.7" y="81.2">DVI_D0.N</text>
<text x="94" y="83.7">DVI_D1.P</text>
<text x="109.2" y="83.7">DVI_D1.N</text>
<text x="191.8" y="121.8">TWI.SCL</text>
<text x="241.1" y="121.8">DVI_EDID_CLK</text>
<text x="191.8" y="132">TWI.SDA</text>
<text x="241.3" y="132">DVI_EDID_DAT</text>
<text x="166.4" y="142.1">DVI_D2_N</text>
<text x="166.5" y="139.6">DVI_D2_P</text>
<text x="166.4" y="149.8">DVI_D1_N</text>
<text x="166.5" y="147.2">DVI_D1_P</text>
<text x="191.8" y="149.8">CEC_IO</text>
<text x="248.8" y="149.8">DVI_CEC</text>
<text x="166.5" y="154.8">DVI_D0_P</text>
<text x="166.4" y="157.4">DVI_D0_N</text>
<text x="166.3" y="165">DVI_CK_N</text>
<text x="166.4" y="162.5">DVI_CK_P</text>
</g>
</svg>
